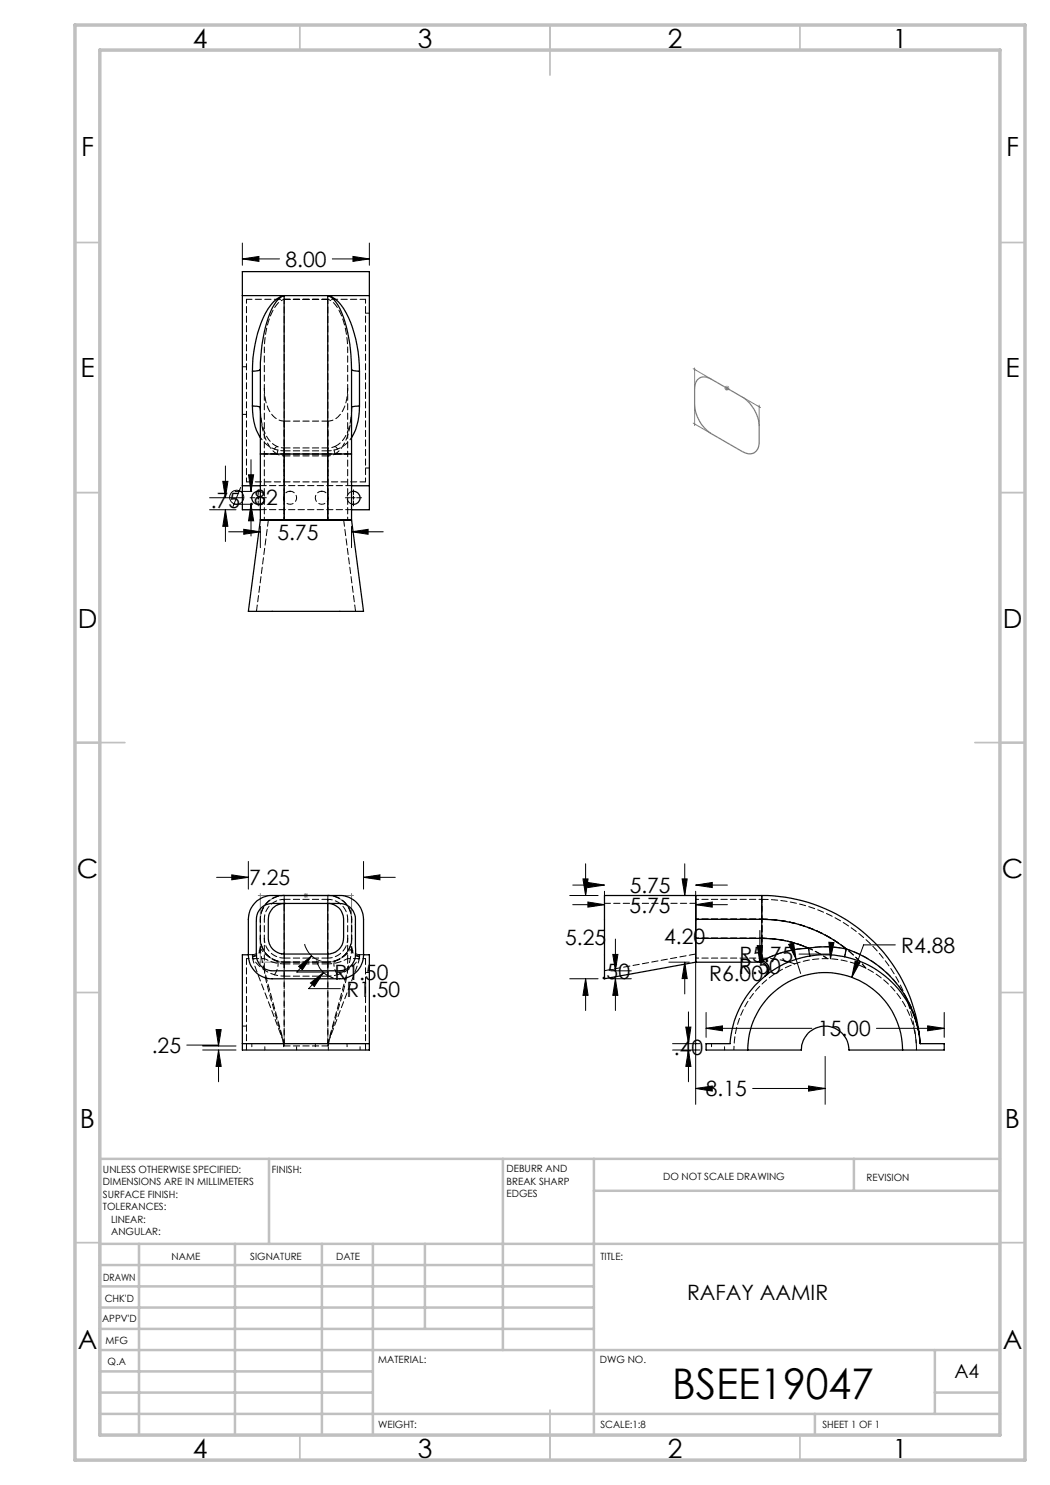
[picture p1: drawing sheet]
<svg xmlns="http://www.w3.org/2000/svg" width="210mm" height="297mm" viewBox="0 0 210 297" stroke-linecap="round" stroke-linejoin="round" font-family="sans-serif">
<g fill="none" stroke="#000" stroke-width=".2">
<path d="M48.5 51.8l3.3-.5v1zM48.5 48.6v4.5M48.5 51.8h7.4M66.5 51.8h7.4M70.6 51.3l3.3 .5-3.3 .5zM73.9 48.6v4.5M41.9 99.6h6.9M44.6 96.3h1l-.5 3.3zM45.1 93.2v6.4M47 98.3h3.4M48.2 97.4l-1.7 4.1M49.7 95h1l-.5 3.3z"/>
<path d="M50 99.6h1M50.2 91.9v6.4M51.3 99.6h.7M51.6 98v.9M51.6 99.2v.7M52.3 99.6h1M69.1 99.6h1M70.4 99.6h.6M70.7 98v.9M70.7 99.2v.7M71.3 99.6h1M41.9 101.9h5.3"/>
<path d="M45.1 101.9l.5 3.4h-1zM45.1 101.9v6.4M45.7 106.4h6.4M47 100.9h3.4M48.8 105.9l3.3 .5-3.3 .5zM50.2 100.9l.5 3.3h-1zM50.2 100.9v6.3M51.6 100.2v1M52.1 105.3v4.2M70.3 106.4l3.3-.5v1zM70.3 105.3v4.2M70.3 106.4h6.4"/>
<path d="M70.7 100.2v1M43.3 175.5h6.4M46.4 175l3.3 .5-3.3 .5zM49.7 172.3v5.5M72.7 175.5l3.3-.5v1zM72.7 172.3v5.5M72.7 175.5h6.4M113.9 179.1h5.7M114.5 177h6.4M116.6 175.8h1l-.5 3.3zM117.1 172.8v6.3M117.6 176.5l3.3 .5-3.3 .5z"/>
<path d="M120.9 178.3v1.9M133.8 179.1h4.1M136.4 175.8h1l-.5 3.3zM136.9 172.8v6.3M139.1 177l3.4-.5v1zM139.1 178.3v1.9M139.1 177h6.4M59.7 193.3l2.6-2.1-1.8 2.8zM60.9 188.8a4.8 4.8 0 0 0 3.4 3.5M62.1 196.6l2.6-2.1-1.8 2.8zM62.3 191.2l-2.9 3.2h6.3M63.3 192.1a4.8 4.8 0 0 0 3.4 3.5"/>
<path d="M64.7 194.5l-3 3.2h6.4M113.9 195.8h5.7M114.5 180.9h6.4M117.1 195.8v6.3M117.1 195.8l.5 3.3h-1zM117.6 180.4l3.3 .5-3.3 .5zM120.9 180.4v3.7M122.2 195.8h4.1M122.2 194.2h4.1M122.6 190.9h1l-.5 3.3zM123.1 195.8l.5 3.3h-1zM123.1 187.8v6.4"/>
<path d="M123.1 195.8v6.3M133.8 192.4h4.1M136.9 192.4l.5 3.3h-1zM136.9 192.4v6.4M139.1 180.9l3.4-.5v1zM139.1 180.4v40.5M139.1 180.9h6.4M151.4 189.1h1.1l-.5 3.3zM152 186.1v6.3M157.7 188.9l1-.3 .5 3.2zM159.2 191.8l.9 2.9M159.8 190.8h6.4l-.1 1"/>
<path d="M165.8 188.5h1l-.7 3.3zM171 192.2l1 .3-1.6 3zM179.1 189h-6.4l-2.3 6.5M37.4 209h6.3v.2M40.5 210h6.7M40.5 209.2h6.7M43.2 205.9h1l-.5 3.3zM43.7 210l.5 3.3h-1zM43.7 210v6.4M134.5 210h5.4M134.5 208.7h5.4M137.2 205.4h1l-.5 3.3z"/>
<path d="M137.7 210l.5 3.3h-1zM137.7 202.4v6.3M137.7 210v6.4M139.1 217.7l3.4-.5v1zM139.1 217.7h.9M141.2 205.7l3.3-.5v1zM141.2 202.5v5M141.2 205.7h21.2M150.5 217.7h14.5M161.7 217.2l3.3 .5-3.3 .5zM165 211.3v9.6M175.3 205.7h13.5"/>
<path d="M185.5 205.2l3.3 .5-3.3 .5zM188.8 202.5v5"/>
<circle cx="47.3" cy="99.5" r="1.41"/>
</g>
<g fill="none" stroke="#808080" stroke-width=".2">
<path d="M138.6 73.7l3.6 2.1M138.9 73.6v4.1M144.9 77.6h1M145 77.3l.7 .7M145.4 77.1v1M145.7 77.3l-.7 .7M148.6 79.5l3.5 2M138.6 84.6l3.6 2.1M138.9 81v4.1M151.8 81v4.1M51.6 179.1h5.1M52.1 178.7v5"/>
<path d="M60.7 179.1h1M60.8 178.7l.7 .8M61.2 178.6v1M61.5 178.7l-.7 .8M65.7 179.1h5M70.3 178.7v5M51.6 192.4h5.1M52.1 187.8v5"/>
</g>
<path d="M139.5 75.9a2.08 2.08 0 0 1 2.8-.1l6.1 3.6a7.4 7.4 0 0 1 3.4 5.9v3.1a2.01 2.01 0 0 1-.8 2.1 2.01 2.01 0 0 1-2.3-.1l-6.4-3.7a7.5 7.5 0 0 1-3.4-5.8v-3.4l.3-1.1zM53.4 180.5a4.8 4.8 0 0 1 3.4-1.4h8.7a4.7 4.7 0 0 1 4.8 4.8v3.8a4.8 4.8 0 0 1-4.8 4.7h-8.7a4.8 4.8 0 0 1-4.7-4.7v-3.8a4.8 4.8 0 0 1 1.3-3.4z" fill="none" stroke="#808080" stroke-width=".25"/>
<g fill="none" stroke="#c0c0c0" stroke-width=".35">
<path d="M60 5v5M110 5v10M160 5v5M15 48.5h5M200 48.5h5M15 98.5h5M200 98.5h5M15 148.5h10M195 148.5h10M15 198.5h5M200 198.5h5M15 248.5h5"/>
<path d="M200 248.5h5M60 287v5M110 282v10M160 287v5"/>
</g>
<g fill="none" stroke="#c0c0c0" stroke-width=".5">
<path d="M53.8 231.8v17M100.6 231.8v38.2M118.8 231.8v55.2M118.8 238.2h81.2M170.8 231.8v6.4M200 231.8h-180v55.2M20 248.8h180M20 257.3h98.8M20 253h98.8M27.8 248.8v38.2M47 248.8v38.2M64.4 248.8v38.2"/>
<path d="M74.6 248.8v38.2M85 248.8v17M20 265.8h98.8M20 261.5h98.8M20 278.5h54.6M20 274.3h54.6M20 270h180M187 278.5h13M187 270v12.8M20 282.8h180M163 282.8v4.2"/>
</g>
<path d="M15 5h190v287h-190zM20 10h180v277h-180z" fill="none" stroke="#c0c0c0" stroke-width=".7"/>
<path d="M43.7 210l.5 3.3h-1zM43.2 205.9h1l-.5 3.3zM46.4 175l3.3 .5-3.3 .5zM72.7 175.5l3.3-.5v1zM62.1 196.6l.8 .7 1.8-2.8zM59.7 193.3l.8 .7 1.8-2.8zM48.5 51.8l3.3-.5v1zM70.6 51.3l3.3 .5-3.3 .5zM48.8 105.9l3.3 .5-3.3 .5zM70.3 106.4l3.3-.5v1zM49.7 95h1l-.5 3.3zM50.2 100.9l.5 3.3h-1zM44.6 96.3h1l-.5 3.3zM45.1 101.9l.5 3.4h-1zM141.2 205.7l3.3-.5v1zM185.5 205.2l3.3 .5-3.3 .5zM137.2 205.4h1l-.5 3.3zM137.7 210l.5 3.3h-1zM157.7 188.9l1.5 2.9-.5-3.2zM139.1 217.7l3.4-.5v1zM161.7 217.2l3.3 .5-3.3 .5zM136.4 175.8h1l-.5 3.3zM136.9 192.4l.5 3.3h-1zM117.6 180.4l3.3 .5-3.3 .5zM139.1 180.9l3.4-.5v1zM116.6 175.8h1l-.5 3.3zM117.1 195.8l.5 3.3h-1zM123.1 195.8l.5 3.3h-1zM122.6 190.9h1l-.5 3.3zM165.8 188.5l.3 3.3 .7-3.3zM171 192.2l-.6 3.3 1.6-3zM151.4 189.1l.6 3.3 .5-3.3zM117.6 176.5l3.3 .5-3.3 .5zM139.1 177l3.4-.5v1z" fill="#000"/>
<g fill="none" stroke="#000" stroke-width=".25">
<path d="M48.5 59.1v38.1M48.5 59.1v-4.8h25.4v4.8M48.5 59.1h25.4M56.8 59.1a4.6 4.6 0 0 0-2.4 2.6 29.6 29.6 0 0 0-2.3 12.2M56.8 59.1v31.7M56.8 59.1a6 6 0 0 0-3.7 3.5 26.3 26.3 0 0 0-2.6 11.7M65.5 59.1v31.7M65.5 59.1a4.2 4.2 0 0 1 2.5 2.6 29.6 29.6 0 0 1 2.3 12.2M65.5 59.1a5.8 5.8 0 0 1 3.8 3.5 25.6 25.6 0 0 1 2.6 11.7M73.9 59.1v38.1M50.5 74.3v6.9M52.1 73.9v16.9"/>
<path d="M52.1 73.9l-.2 .2-1.4 .2M70.3 73.9v16.9M70.3 73.9l.2 .2 1.4 .2M71.9 74.3v6.9M48.5 97.2v4.7h3.6M48.5 97.2h3.6M50.5 81.2l1.6 .3M50.5 81.2a10.4 10.4 0 0 0 1.6 6.3M52.1 90.8h4.7M52.1 98.3a1.31 1.31 0 0 0-1.8 1.3 1.31 1.31 0 0 0 1.8 1.2M52.1 81.6v.2M52.1 90.8v13.2"/>
<path d="M56.8 90.8h8.7M56.8 90.8v13.2M65.5 90.8h4.8M65.5 90.8v13.2M70.3 98.3a1.31 1.31 0 0 1 1.7 1.3 1.31 1.31 0 0 1-1.7 1.2M70.3 90.8v13.2M70.3 97.2h3.6M71.9 81.2l-1.6 .3M71.9 81.2a11.2 11.2 0 0 1-1.6 6.3M73.9 97.2v4.7h-3.6M52.1 104l-2.4 18.3h23l-2.4-18.3M52.1 104h4.7"/>
<path d="M56.8 104h8.7M65.5 104h4.8M139.1 179.1h-18.2v16.7l18.2-3.4M139.1 179.1v4.8M139.1 179.1h13.3M152.4 179.1v4.8M152.4 179.1a31.8 31.8 0 0 1 31.6 29.6M49.7 191h-1.2v17.7M51.1 180.5a4.6 4.6 0 0 1 3.3-1.4h13.5a4.8 4.8 0 0 1 4.8 4.8v7.1a4.8 4.8 0 0 1-4.8 4.8h-13.5a4.8 4.8 0 0 1-4.7-4.8v-7.1a4.6 4.6 0 0 1 1.4-3.4zM52.2 181.6l1.1-.7 .9-.2h13.6a3.1 3.1 0 0 1 3.3 3.4v5.8a3.4 3.4 0 0 1-3 4.2l-13.5 .1a3.4 3.4 0 0 1-3.3-4.2v-6.5a3 3 0 0 1 .9-1.9zM56.8 180.7v10.1M57.2 180.7a3.3 3.3 0 0 0-3.5 3.9v2.1a3.4 3.4 0 0 0 3.7 4.1h7.1a3.5 3.5 0 0 0 4.1-2.3l.1-2.6a6.5 6.5 0 0 0-.4-3.7l-.5-.6a3.4 3.4 0 0 0-2.4-.9"/>
<path d="M65.5 180.7v10.1M72.7 191h1.2v17.7M139.1 187.7v4.7M139.1 183.9h13.3M139.1 187.7h13.3M139.1 192.4h12.9M139.1 183.9v3.8M151 197.1a19.1 19.1 0 0 1 20.4-5.1 19.1 19.1 0 0 1 12.6 16.7h4.8v1.3h-19a4.8 4.8 0 0 0-4.8-4.8 4.8 4.8 0 0 0-4.7 4.8h-19.1v-1.3h4.8a19.2 19.2 0 0 1 5-11.6zM152 192.4a1.59 1.59 0 0 1 1.5 1.1 1.59 1.59 0 0 1-.5 1.8M152.4 192.2a1.63 1.63 0 0 1 1.3 1.1 1.63 1.63 0 0 1-.4 1.7M152.4 183.9a26.9 26.9 0 0 1 16.8 5.9M152.4 187.7a22.7 22.7 0 0 1 9.3 1.9"/>
<path d="M152.4 187.7v4.5M152.4 192.2l-.4 .2M152.4 183.9v3.8M161.7 189.6a21.1 21.1 0 0 0-9.3 2.6M161.7 189.6l.3 1.6M161.7 189.6a20.3 20.3 0 0 1 7.5 .2M169.2 189.8l-.3 1.5M169.2 189.8a21.3 21.3 0 0 1 14.6 17M48.5 208.7h25.4M48.5 208.7v1.3h25.4v-1.3M149.5 210a15.5 15.5 0 0 1 15.5-15.5 15.5 15.5 0 0 1 15.5 15.5"/>
</g>
<g fill="none" stroke="#000" stroke-width=".2" stroke-dasharray="1.3 .6" stroke-dashoffset=".6">
<path d="M52.9 90.8h3.9M56.8 90.8h-3.9M56.8 90.2l-1.9-.4M65.6 90.8h3.9M67.5 89.8l-1.9 .4M69.5 90.8h-3.9M152.4 179.9v3.9M52.1 183.8v3.9M52.9 183.8v3.9M56.8 195.2l-1.9-.3M56.8 192.8v-1.2M65.6 192.8v-1.2"/>
<path d="M67.4 192.1a6.4 6.4 0 0 0 2.9-2.5M67.5 194.9l-1.9 .3M69.5 187.7v-3.9M70.3 187.7v-3.9M152.4 191.6v-3.9M152.4 183.8v-3.9M152.4 187.7v-3.9M152.4 187.7v3.9M152.4 183.8v3.9M161.7 189.6a23.2 23.2 0 0 0-9.3-1.9M169.3 189.8a20.6 20.6 0 0 0-7.6-.2M50.4 208.7v1.3"/>
<path d="M53 210v-1.3M56.7 208.7v1.3M59.3 210v-1.3M63.1 208.7v1.3M65.7 210v-1.3M69.4 208.7v1.3M72 210v-1.3M142.3 208.7v1.3M144.9 210v-1.3"/>
</g>
<g fill="none" stroke="#000" stroke-width=".2" stroke-dasharray="1.3 .6" stroke-dashoffset=".7">
<path d="M65.6 59.9l1.2 .7a10.5 10.5 0 0 1 2.1 4.5l.4 2.1 .2 2.8M52.9 70a14.9 14.9 0 0 1 2.2-8.8l.8-.8 .9-.5M52.9 70v20.8M69.5 70v20.8M52.9 90.8v13.2M54.9 89.8l-1.5-.8-1.3-1.5M56.8 90.8v13.2M56.8 89.6l-1.3-.3M65.6 90.8v13.2M66.9 89.3l-1.3 .3M69.5 90.8v13.2M70.3 87.5l-1.3 1.4-1.5 .9"/>
<path d="M56.8 179.1a4.8 4.8 0 0 0-4.7 4.7M152.4 179.9h-13.2M52.1 187.7a4.8 4.8 0 0 0 4.7 4.7M52.9 191.7h-3.6M65.6 192.4a4.8 4.8 0 0 0 4.7-4.7M70.3 183.8a4.8 4.8 0 0 0-4.7-4.7M73.1 191.7h-3.6M152.4 183.8h-13.2M152.4 191.6h-13.2M152.4 187.7h-13.2M152.4 192.2a1.62 1.62 0 0 1 1.3 1.1 1.62 1.62 0 0 1-.4 1.6"/>
</g>
<g fill="none" stroke="#000" stroke-width=".2" stroke-dasharray="1.3 .6" stroke-dashoffset=".4">
<path d="M56.8 59.9v30.9M65.6 59.9v30.9M49.3 73.4h-.8M73.1 62.6h.8M48.5 82.9h.8M55.4 90.8a1.4 1.4 0 0 0 0-1.5l-.5 .5M58 98.2a1.3 1.3 0 0 1 1.2 1.9 1.3 1.3 0 0 1-2.2 .2 1.3 1.3 0 0 1 .8-2l.2-.1M64.4 98.2a1.3 1.3 0 0 1 1.1 1.9 1.3 1.3 0 0 1-2.2 .2 1.3 1.3 0 0 1 .8-2l.3-.1M67 90.8a1.4 1.4 0 0 1 0-1.5l.5 .5M73.1 93.6h.8M56.8 179.9a4 4 0 0 0-3.9 3.9M50.5 190.9h-.8"/>
<path d="M52.1 189.6a1.58 1.58 0 0 1-1.6 1.6M52.1 189.8a1.57 1.57 0 0 1-1.6 1.5M52.1 189.6l.4 .6a6.8 6.8 0 0 0 2.8 2M52.9 187.7a4 4 0 0 0 3.9 3.9M56.8 180.7v-.8M65.6 191.6a4 4 0 0 0 3.9-3.9M65.6 180.7v-.8M69.5 183.8a4 4 0 0 0-3.9-3.9M70.3 189.8v.5a287.5 287.5 0 0 1-4.7 18.4M70.3 189.6a1.58 1.58 0 0 0 1.6 1.6M70.3 189.8a1.57 1.57 0 0 0 1.6 1.5M72.7 190.9h-.8"/>
<path d="M73.9 194.5h-.8M49.3 205.2h-.8M56.8 208.7a248.7 248.7 0 0 1-4.7-18.4v-.5"/>
</g>
<g fill="none" stroke="#000" stroke-width=".2" stroke-dasharray="1.3 .6" stroke-dashoffset=".1">
<path d="M65.6 59.9h-8.8M55.5 89.3a5.9 5.9 0 0 1-3.1-4.7l-.3-2.8M56.8 90.8h8.8M56.8 91.2h8.8M65.6 90.8h-8.8M65.6 90.2h-8.8M65.6 84.2h-8.8M65.6 89.6h-8.8M70.3 97.1h-18.2M70.3 101.9h-18.2M65.6 179.9h-8.8M49.3 191.7v18.3"/>
<path d="M55.4 192.2a2.32 2.32 0 0 1-.4 2.6l-.1 .1M56.8 191.6h8.8M56.8 192.4h8.8M65.6 195.2h-8.8M65.6 192.8h-8.8M67 192.2a2.32 2.32 0 0 0 .4 2.6l.1 .1M73.1 191.7v18.3M139.2 180.7h-18.3M158.9 192.8a19.2 19.2 0 0 0-6.5-1.2M169.3 189.8a27 27 0 0 0-16.9-6M56.8 208.7v-29.6M65.6 208.7v-29.6"/>
</g>
<path d="M49.3 59.9v36.5M73.1 59.9v36.5M56.8 91.2v-1.6v.6M65.6 91.2v-1.6v.6M52.9 191.7v-4M54.9 194.9a6.6 6.6 0 0 1-4.4-3.7M56.8 192.8a8.7 8.7 0 0 1-3.9-1.1M69.5 191.7a8.9 8.9 0 0 1-3.9 1.1M69.5 191.7v-4M71.9 191.2a6.4 6.4 0 0 1-4.4 3.7M161.7 189.6a21.6 21.6 0 0 0-9.3 2.6M183.3 210a18.3 18.3 0 0 0-18.3-18.3 18.3 18.3 0 0 0-18.2 18.3" fill="none" stroke="#000" stroke-width=".2" stroke-dasharray="1.3 .6" stroke-dashoffset=".5"/>
<path d="M52.1 81.5a13 13 0 0 0 2.5 8.6l.8 .7M67 90.8a8.4 8.4 0 0 0 3.1-6l.2-3.3M50.5 191.2v-.3v.4M52.1 189.3a1.59 1.59 0 0 1-1.6 1.6M71.9 191.3v-.4v.3M71.9 190.9a1.59 1.59 0 0 1-1.6-1.6M152.4 187.7v4.5M165.5 191.7a23.2 23.2 0 0 0-13.1-4M183.8 206.8a21.3 21.3 0 0 0-14.5-17" fill="none" stroke="#000" stroke-width=".2" stroke-dasharray="1.3 .6" stroke-dashoffset=".3"/>
<path d="M52.1 90.8h3.3M56.8 91.2v12.8M65.6 91.2v12.8M67 90.8h3.3M70.3 81.4a9.4 9.4 0 0 1-2.4 7.3l-1 .6M70.3 100.8a1.3 1.3 0 0 1-.9-1.3 1.3 1.3 0 0 1 .9-1.2M50.5 191.3l.7 2.6 5.6 14.8M120.9 194.1l18.3-3.3M65.6 208.7l5.6-14.7 .7-2.7" fill="none" stroke="#000" stroke-width=".2" stroke-dasharray="1.3 .6" stroke-dashoffset="-.1"/>
<path d="M52.1 189.6v-1.9M52.9 191.7v1.9M69.5 193.6v-1.9M70.3 189.6v-1.9" fill="none" stroke="#000" stroke-width=".2" stroke-dasharray="1.3 .6" stroke-dashoffset="1"/>
<path d="M49.3 59.9h23.8M69.5 77.7a7.1 7.1 0 0 1-2.3 6l-.7 .4-.9 .1M49.3 96.4h23.8M56.8 84.2v6.6M56.8 84.2a3.7 3.7 0 0 1-3.2-2.6l-.5-1.7-.2-2.2M65.6 84.2v6.6M152.4 179.1v4.7M52.9 193.6a60.5 60.5 0 0 0 2.2 9.5l1.7 6.1M56.8 192.4v2.8M65.6 192.4v2.8M173.2 193.6a27 27 0 0 0-20.8-9.8M65.6 209.2l.5-2.2 2.8-9.8 .6-3.6" fill="none" stroke="#000" stroke-width=".2" stroke-dasharray="1.3 .6" stroke-dashoffset=".2"/>
<g fill="none" stroke="#000" stroke-width=".2" stroke-dasharray="1.3 .6">
<path d="M56.8 59.9h.1M65.6 59.9h-8.8M65.6 59.9h.1M52.1 98.3a1.3 1.3 0 0 1 .9 1.2 1.3 1.3 0 0 1-.9 1.3M53.7 104l-2.4 18.2M71.1 122.2l-2.4-18.2M52.1 189.6h.1M52.1 189.8v-.2M55.3 192.2h.1M67 192.2l.3-.1M70.3 189.6h.1M70.3 189.6v.2"/>
<path d="M152.4 192.2l-.4 .2M153.3 194.9l-.3 .3M56.8 209.2v-18.4M65.6 209.2v-18.4M65.6 209.2h-8.8M183.3 209.2h.1M183.3 209.2a31 31 0 0 0-30.9-29.3"/>
</g>
<path d="M55.4 90.8l1.4 .4M65.6 91.2l1.4-.4M161.7 189.6l.3 1.6M169.3 189.8l-.4 1.5" fill="none" stroke="#000" stroke-width=".2" stroke-dasharray="1.3 .6" stroke-dashoffset=".8"/>
<text font-size="8.5" x="134.4" y="279.7">BSEE19047</text>
<g font-size="5.3">
<text x="38.5" y="9.5">4</text>
<text x="83.5" y="9.5">3</text>
<text x="133.6" y="9.5">2</text>
<text x="178.6" y="9.5">1</text>
<text x="16.2" y="31.3">F</text>
<text x="201.2" y="31.3">F</text>
<text x="16.1" y="75.5">E</text>
<text x="201.1" y="75.5">E</text>
<text x="15.5" y="125.5">D</text>
<text x="200.5" y="125.5">D</text>
<text x="15.4" y="175.5">C</text>
<text x="200.4" y="175.5">C</text>
<text x="16" y="225.5">B</text>
<text x="201" y="225.5">B</text>
<text x="15.5" y="269.8">A</text>
<text x="200.5" y="269.8">A</text>
<text x="38.5" y="291.5">4</text>
<text x="83.5" y="291.5">3</text>
<text x="133.6" y="291.5">2</text>
<text x="178.6" y="291.5">1</text>
</g>
<g font-size="4.2">
<text x="57.1" y="53.4">8.00</text>
<text x="42.2" y="101.6">.75</text>
<text x="49.7" y="101">.82</text>
<text x="55.5" y="107.9">5.75</text>
<text x="49.8" y="177.1">7.25</text>
<text x="125.9" y="178.6">5.75</text>
<text x="125.9" y="182.5">5.75</text>
<text x="113" y="189.1">5.25</text>
<text x="132.9" y="188.8">4.20</text>
<text x="180.3" y="190.6">R4.88</text>
<text x="66.9" y="196">R1.50</text>
<text x="120.2" y="195.8">.50</text>
<text x="141.8" y="196.3">R6.00</text>
<text x="147.8" y="194.8">R.50</text>
<text x="147.9" y="192.4">R5.75</text>
<text x="69.3" y="199.3">R1.50</text>
<text x="163.6" y="207.3">15.00</text>
<text x="30.4" y="210.6">.25</text>
<text x="134.8" y="210.9">.40</text>
<text x="141.2" y="219.3">8.15</text>
<text x="137.4" y="260">RAFAY AAMIR</text>
</g>
<text font-size="3.9" x="190.9" y="275.5">A4</text>
<g font-size="2">
<text x="20.6" y="234.6">UNLESS OTHERWISE SPECIFIED:</text>
<text x="20.6" y="237.1">DIMENSIONS ARE IN MILLIMETERS</text>
<text x="20.6" y="239.6">SURFACE FINISH:</text>
<text x="54.4" y="234.6">FINISH:</text>
<text x="101.3" y="234.5">DEBURR AND</text>
<text x="101.3" y="237">BREAK SHARP</text>
<text x="101.3" y="239.5">EDGES</text>
<text x="132.6" y="236">DO NOT SCALE DRAWING</text>
<text x="173.3" y="236.2">REVISION</text>
<text x="20.6" y="242.1">TOLERANCES:</text>
<text x="22.2" y="244.6">LINEAR:</text>
<text x="22.2" y="247.1">ANGULAR:</text>
<text x="34.3" y="252">NAME</text>
<text x="50" y="251.9">SIGNATURE</text>
<text x="67.2" y="251.9">DATE</text>
<text x="120.1" y="251.9">TITLE:</text>
<text x="20.6" y="256.1">DRAWN</text>
<text x="20.9" y="260.3">CHK'D</text>
<text x="20.4" y="264.4">APPV'D</text>
<text x="21.1" y="268.8">MFG</text>
<text x="21.5" y="273">Q.A</text>
<text x="75.6" y="272.5">MATERIAL:</text>
<text x="120" y="272.5">DWG NO.</text>
<text x="75.6" y="285.5">WEIGHT:</text>
<text x="120.1" y="285.6">SCALE:1:8</text>
<text x="164.5" y="285.6">SHEET 1 OF 1</text>
</g>
</svg>
